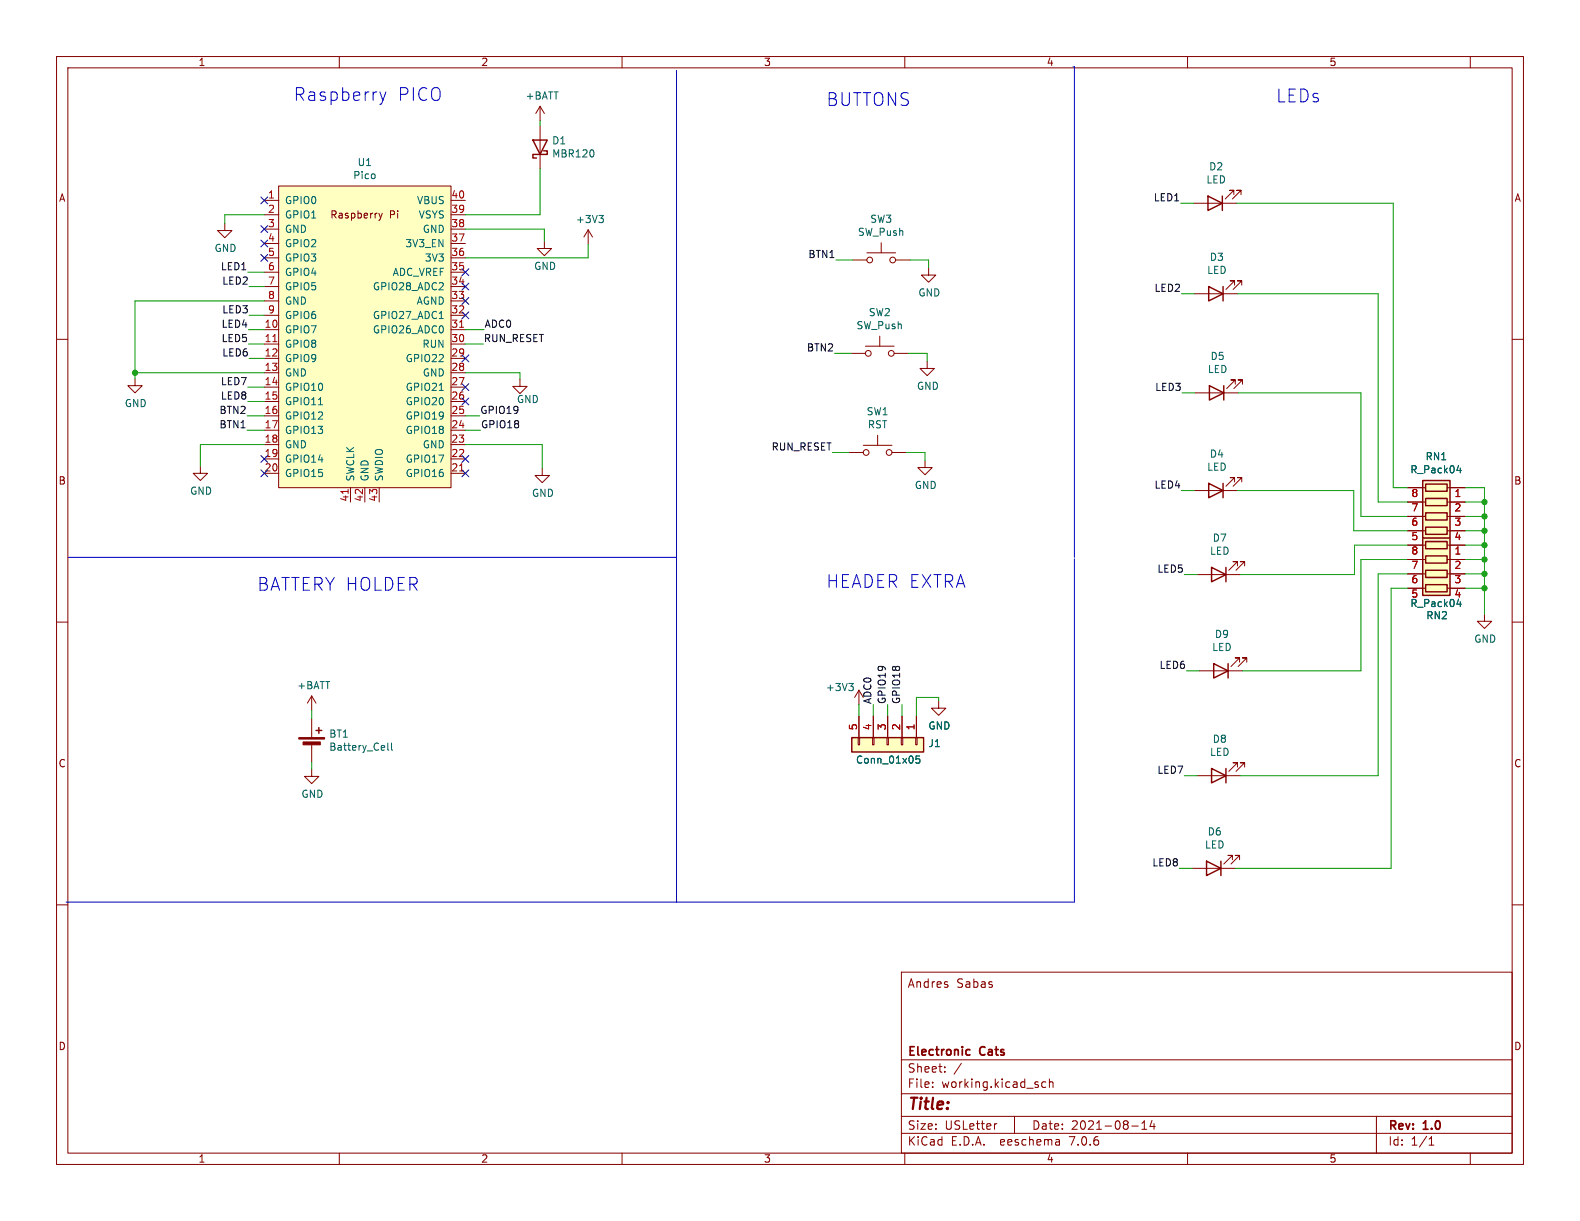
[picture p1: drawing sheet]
<svg xmlns="http://www.w3.org/2000/svg" width="279mm" height="216mm" viewBox="0 0 279 216" stroke-linecap="round" stroke-linejoin="round" font-family="sans-serif">
<g fill="none" stroke="#840000" stroke-width=".18">
<path d="M10 10h259.4v195.9h-259.4zM12 12h255.4v191.9h-255.4zM60 10v2M95.5 18.8l-.8 1.3M95.5 18.8v2.5M95.5 18.8l.8 1.3M110 10v2M160 10v2M210 10v2M260 10v2M39.8 39.5v1.3h1.2l-1.2 1.2-1.3-1.2h1.3M46.7 35.4h2.6"/>
<path d="M46.7 38h2.6M49.3 32.9h30.5v53.3h-30.5zM67 37.7l.3 .9M67.3 38.6l-.3 .4M67.6 37.7l-.3 .9M79.8 35.4h2.5M79.8 38h2.5M95.5 22.2v7.6M211.1 35.9h7.6M218.2 34.4v-.7h-.8h.8l-1.5 1.5M219.5 34.4v-.7h-.8h.8l-1.6 1.5M10 60h2"/>
<path d="M46.7 58.3h2.6M46.7 40.5h2.6M46.7 55.8h2.6M46.7 53.2h2.6M46.7 50.7h2.6M46.7 48.1h2.6M46.7 45.6h2.6M46.7 43.1h2.6M79.8 58.3h2.5M79.8 40.5h2.5M79.8 55.8h2.5M79.8 53.2h2.5"/>
<path d="M79.8 50.7h2.5M79.8 48.1h2.5M79.8 45.6h2.5M79.8 43.1h2.5M96.3 42.7v1.2h1.2l-1.2 1.3-1.3-1.3h1.3M104 40.6l-.7 1.3M104 40.6v2.6M104 40.6l.8 1.3M150.7 46h2.6M153.3 44.7h5.1M155.6 59.4v1.8M155.8 42.9v1.8"/>
<path d="M158.4 46h2.5M164.2 47.4v1.2h1.3l-1.3 1.3-1.3-1.3h1.3M211.2 51.9h7.6M218.3 50.4v-.7h-.7h.7l-1.5 1.5M219.6 50.4v-.7h-.8h.8l-1.5 1.5M267.4 60h2M23.9 66.9v1.3h1.2l-1.2 1.3-1.3-1.3h1.3M46.7 60.8h2.6M46.7 63.4h2.6M46.7 65.9h2.6M46.7 68.5h2.6M46.7 71h2.6"/>
<path d="M46.7 73.5h2.6M46.7 76.1h2.6M46.7 78.6h2.6M79.8 60.8h2.5M79.8 63.4h2.5M79.8 65.9h2.5M79.8 68.5h2.5M79.8 71h2.5M79.8 73.5h2.5M79.8 76.1h2.5M79.8 78.6h2.5M91.9 67.1v1.2h1.3l-1.3 1.3-1.2-1.3h1.2"/>
<path d="M150.5 62.5h2.5M152.7 78.7h5M153 61.2h5.1M155.2 77v1.7M158.1 62.5h2.6M164 63.9v1.3h1.2l-1.2 1.2-1.3-1.2h1.3M211.3 69.5h7.6M218.4 67.9v-.7h-.7h.7l-1.5 1.5M219.7 67.9v-.7h-.8h.8l-1.5 1.5M35.4 82.4v1.3h1.3l-1.3 1.3-1.2-1.3h1.2M46.7 81.2h2.6M46.7 83.7h2.6"/>
<path d="M62 86.2v2.6M64.5 86.2v2.6M67.1 86.2v2.6M79.8 81.2h2.5M79.8 83.7h2.5M95.9 82.8v1.3h1.3l-1.3 1.2-1.3-1.2h1.3M150.1 80h2.6M157.7 80h2.6M163.6 81.4v1.3h1.2l-1.2 1.2-1.3-1.2h1.3M211.2 86.7h7.6M218.3 85.2v-.7h-.7h.7l-1.5 1.5M219.6 85.2v-.7h-.8h.8l-1.5 1.5"/>
<path d="M248.9 96.4h3.2M248.9 98.9h3.2M248.9 86.2h3.2M248.9 88.8h3.2M248.9 91.3h3.2M248.9 93.9h3.2M255.9 96.4h3.2M255.9 98.9h3.2M255.9 86.2h3.2M255.9 88.8h3.2M255.9 91.3h3.2M255.9 93.9h3.2"/>
<path d="M10 110h2M211.7 101.6h7.6M212.1 118.6h7.6M218.8 100.1v-.8h-.7h.7l-1.5 1.5M219.2 117.1v-.8h-.8h.8l-1.5 1.6M220.1 100.1v-.8h-.8h.8l-1.5 1.5M220.5 117.1v-.8h-.8h.8l-1.6 1.6M248.9 101.5h3.2M248.9 104h3.2M255.9 101.5h3.2M255.9 104h3.2M262.5 108.6v1.3h1.3l-1.3 1.2-1.3-1.2h1.3"/>
<path d="M267.4 110h2M55.1 136v1.3h1.3l-1.3 1.3-1.3-1.3h1.3M55.1 123.1v2.5M55.1 127.1v3.3M55.1 131.4v3.3M55.1 123.1l-.7 1.2M55.1 123.1l.8 1.2M151.8 130.4h.2v1.3h-.2zM151.9 122v2.6M151.9 126.6v3.8M151.9 122l-.8 1.3M151.9 122l.8 1.3"/>
<path d="M154.3 130.4h.3v1.3h-.3zM154.4 126.6v3.8M156.8 130.4h.3v1.3h-.3zM157 126.6v3.8M159.4 130.4h.2v1.3h-.2zM159.5 126.6v3.8M161.9 130.4h.3v1.3h-.3zM162.1 126.6v3.8M166 124v1.2h1.3l-1.3 1.3-1.3-1.3h1.3M211.7 137.2h7.6M218.8 135.6v-.7h-.7h.7l-1.5 1.5M220.1 135.6v-.7h-.8h.8l-1.5 1.5"/>
<path d="M10 160h2M210.8 153.5h7.6M217.9 152v-.7h-.7h.7l-1.5 1.5M219.2 152v-.7h-.8h.8l-1.5 1.5M267.4 160h2M159.4 171.9h108v32h-108zM159.4 197.4h108M159.4 193.4h108M159.4 187.4h108M164.9 192.1v.2M164.9 191.4v.1M167.1 189.4v.2"/>
<path d="M167.1 188.7v.1M170 188l-1.3 1.9M176.3 198.7l-.3 .1M179.4 197.4v3M184.9 191.4l-.4-.1-.3 .3v.4l.2 .2h.5M185.6 191.4l.2-.1 .3 .1 .1 .9M185.6 190.8v1.5M200.1 199.1h1.2M201.9 199.7h.9M201.9 198.6l.5-.4v1.5M203.7 198.1l-.3 1.1h.9M204.1 198.7v1"/>
<path d="M243.4 197.4v6.5M60 203.9v2M110 203.9v2M159.4 200.4h108M160 203.9v2M187.3 201.6l.1 .9M187.4 202.4l-.2 .1M187.4 201.8l-.2 .1M210 203.9v2M252.7 202.5h.9M252.7 201.4l.4-.4v1.5M260 203.9v2"/>
<circle cx="153.8" cy="46" r=".51"/>
<circle cx="157.9" cy="46" r=".51"/>
<circle cx="153.5" cy="62.5" r=".51"/>
<circle cx="157.6" cy="62.5" r=".51"/>
<circle cx="153.2" cy="80" r=".51"/>
<circle cx="157.2" cy="80" r=".51"/>
</g>
<path d="M171.1 185.6h.4M171.5 186.5l-.4 .1" fill="none" stroke="#840000" stroke-width=".3"/>
<g fill="none" stroke="#840000" stroke-width=".25">
<path d="M94.2 24.8h2.6l-1.3 2.5zM96.1 26.7h.7v.6h-2.6v.6h.7M213.6 34.7l2.6 1.2-2.6 1.3zM216.2 34.7v2.5M213.7 50.7l2.6 1.2-2.6 1.3zM216.3 50.7v2.5M213.9 68.2l2.5 1.3-2.5 1.2zM216.4 68.2v2.5M213.7 85.5l2.6 1.2-2.6 1.3zM216.3 85.5v2.5M251.6 95.1h4.8v10.2h-4.8zM251.6 85h4.8v10.1h-4.8z"/>
<path d="M252.1 95.8h3.8v1.2h-3.8zM252.1 98.3h3.8v1.3h-3.8zM252.1 85.6h3.8v1.3h-3.8zM252.1 88.1h3.8v1.3h-3.8zM252.1 90.7h3.8v1.2h-3.8zM252.1 93.2h3.8v1.3h-3.8zM214.2 100.3l2.6 1.3-2.6 1.3zM214.6 117.3l2.6 1.3-2.6 1.3zM216.8 100.3v2.6M217.2 117.3v2.6M252.1 100.8h3.8v1.3h-3.8zM252.1 103.4h3.8v1.2h-3.8z"/>
<path d="M55.9 129.2h1M56.4 128.7v1M150.6 130.4h12.7v2.6h-12.7zM214.2 135.9l2.6 1.3-2.6 1.2zM216.8 135.9v2.5M213.4 152.3l2.5 1.2-2.5 1.3zM215.9 152.3v2.5"/>
</g>
<g fill="#ffffc2" stroke="#ffffc2" stroke-width=".18">
<path d="M150.6 130.4h12.7v2.6h-12.7z"/>
<path d="M251.6 95.1h4.8v10.2h-4.8z"/>
<path d="M49.3 32.9h30.5v53.3h-30.5z"/>
<path d="M251.6 85h4.8v10.1h-4.8z"/>
</g>
<g fill="none" stroke="#006464" stroke-width=".18">
<path d="M105 26.7v.8M105.9 38.1h.8l-.4 .5M106.5 38.6l.2 .2v.3l-.2 .3M77.7 56.3h.7M56.3 71.6h.7M77.7 69h.7M257.6 83.2h.8M258.2 82.8v.8M257.6 106.8h.8M258.2 106.4v.9M68.6 131.4v1.1l.1 .2M69.2 131.4v1.1l.2 .2"/>
<path d="M150.1 120.8h.8l-.4 .5M150.6 121.3l.3 .3v.3l-.3 .2M162.6 133.7h-.6v.6l.1-.1h.5l.1 .2-.1 .4-.2 .1-.4-.1"/>
</g>
<path d="M81.3 57.9h.7M48.2 60.4h.8M61.6 86.5v.8M81.3 83.3h.7" fill="none" stroke="#a90000" stroke-width=".18"/>
<g fill="#840000" stroke="#840000" stroke-width=".18">
<path d="M52.8 130.4h4.6v.3h-4.6z"/>
<path d="M53.6 131.2h3v.5h-3z"/>
</g>
<path d="M67.2 16.2l.5 1.6M67.7 17.8l-.2 .5M68.2 16.2l-.5 1.6M119.6 12.4v147.1M189.7 11.8h.3v86.8M12.1 98.6h107.5M190 98.8v60.7h-178.3" fill="none" stroke="#0000c2" stroke-width=".18"/>
<g fill="none" stroke="#009600" stroke-width=".18">
<path d="M46.7 38h-6.9v1.5M95.5 21.3v.9M95.5 29.8v8.2h-13.2M208.8 35.9h2.3M218.7 35.9h27.7v50.3h2.5M43.8 48.1h2.9M43.9 58.3h2.8M44.1 50.7h2.6M44.1 55.8h2.6M46.7 53.2h-22.8v13.7M82.3 58.3h3.3M82.3 40.5h14v2.2"/>
<path d="M104 43.2v2.4h-21.7M147.8 46h2.9M160.9 46h3.3v1.4M208.9 51.9h2.3M218.8 51.9h24.9v36.9h5.2M23.9 65.9h22.8M43.7 76.1h3M43.7 73.5h3M43.8 71h2.9M43.8 68.5h2.9M43.9 60.8h2.8M44.1 63.4h2.6"/>
<path d="M46.7 78.6h-11.3v3.8M82.3 76.1h2.7M82.3 78.6h13.6v4.2M82.3 73.5h2.5M82.3 60.8h3.2M82.3 65.9h9.6v1.2M147.6 62.5h2.9M160.7 62.5h3.3v1.4M209 69.5h2.3M218.9 69.5h21.8v21.8h8.2M147.2 80h2.9M160.3 80h3.3v1.4"/>
<path d="M208.9 86.7h2.3M218.8 86.7h20.6v7.2h9.5M248.9 98.9h-8.2v19.7h-21M248.9 96.4h-9.4v5.2h-20.2M259.1 86.2h3.4v22.4M259.1 88.8h3.4M259.1 91.3h3.4M259.1 93.9h3.4M259.1 96.4h3.4M259.1 98.9h3.4M209.4 101.6h2.3M209.8 118.6h2.3"/>
<path d="M248.9 101.5h-5.2v35.7h-24.4M248.9 104h-2.9v49.5h-27.6M259.1 104h3.4M259.1 101.5h3.4M55.1 125.6v1.5M55.1 134.7v1.3M151.9 124.6v2M154.4 124.6v2M157 124.6v2M159.5 124.6v2M166 124v-.7h-3.9v3.3M209.4 137.2h2.3"/>
<path d="M208.5 153.5h2.3"/>
</g>
<g fill="none" stroke="#000084" stroke-width=".18">
<path d="M46.1 34.8l1.2 1.2M46.1 39.9l1.2 1.2M47.3 34.8l-1.2 1.2M47.3 39.9l-1.2 1.2M46.1 42.4l1.2 1.3M46.1 45l1.2 1.2M47.3 42.4l-1.2 1.3M47.3 45l-1.2 1.2M81.7 47.5l1.2 1.2M81.7 55.1l1.2 1.3M81.7 50.1l1.2 1.2M81.7 52.6l1.2 1.2"/>
<path d="M82.9 47.5l-1.2 1.2M82.9 55.1l-1.2 1.3M82.9 50.1l-1.2 1.2M82.9 52.6l-1.2 1.2M81.7 67.8l1.2 1.3M81.7 62.8l1.2 1.2M81.7 70.4l1.2 1.2M82.9 67.8l-1.2 1.3M82.9 62.8l-1.2 1.2M82.9 70.4l-1.2 1.2M46.1 80.5l1.2 1.3M46.1 83.1l1.2 1.2"/>
<path d="M47.3 80.5l-1.2 1.3M47.3 83.1l-1.2 1.2M81.7 80.5l1.2 1.3M81.7 83.1l1.2 1.2M82.9 80.5l-1.2 1.3M82.9 83.1l-1.2 1.2"/>
</g>
<g fill="#009600" stroke="#009600" stroke-width=".18">
<circle cx="262.5" cy="93.9" r=".46"/>
<circle cx="262.5" cy="96.4" r=".46"/>
<circle cx="262.5" cy="104" r=".46"/>
<circle cx="262.5" cy="101.5" r=".46"/>
<circle cx="262.5" cy="98.9" r=".46"/>
<circle cx="23.9" cy="65.9" r=".46"/>
<circle cx="262.5" cy="91.3" r=".46"/>
<circle cx="262.5" cy="88.8" r=".46"/>
</g>
<g font-size="3.1" fill="#0000c2">
<text x="52" y="18">Raspberry</text>
<text x="70.4" y="18">PICO</text>
<text x="146.2" y="18.9">BUTTONS</text>
<text x="225.7" y="18.3">LEDs</text>
<text x="45.5" y="104.7">BATTERY HOLDER</text>
<text x="146.2" y="104.1">HEADER EXTRA</text>
</g>
<text font-size="2.8" fill="#840000" x="160.4" y="196.8">Title:</text>
<g font-size="2.1" fill="#840000">
<text x="160.4" y="174.9">Andres</text>
<text x="169.1" y="174.9">Sabas</text>
<text x="160.4" y="189.9">Sheet:</text>
<text x="160.4" y="187.1">Electronic</text>
<text x="173.4" y="187.1">Cats</text>
<text x="160.4" y="192.6">File:</text>
<text x="166.5" y="192.6">working.kicad_sch</text>
<text x="160.4" y="202.8">KiCad</text>
<text x="160.4" y="200">Size:</text>
<text x="167.1" y="200">USLetter</text>
<text x="168.1" y="202.8">E.D.A.</text>
<text x="177" y="202.8">eeschema</text>
<text x="182.4" y="200">Date:</text>
<text x="189.4" y="202.8">7.0.6</text>
<text x="189.4" y="200">2021-08-14</text>
<text x="245.4" y="200.2">Rev:</text>
<text x="245.4" y="202.8">Id:</text>
<text x="249.5" y="202.8">1/1</text>
<text x="251.8" y="200.2">1.0</text>
</g>
<g font-size="1.8" fill="#840000">
<text x="35" y="11.9">1</text>
<text x="85" y="11.9">2</text>
<text x="135" y="11.9">3</text>
<text x="185" y="11.9">4</text>
<text x="235" y="11.9">5</text>
<text x="10.3" y="35.9">A</text>
<text x="267.7" y="35.9">A</text>
<text x="58.3" y="38.8">Raspberry</text>
<text x="68.9" y="38.8">Pi</text>
<text x="10.3" y="85.9">B</text>
<text x="267.7" y="85.9">B</text>
<text x="10.3" y="135.9">C</text>
<text x="267.7" y="135.9">C</text>
<text x="10.3" y="185.9">D</text>
<text x="267.7" y="185.9">D</text>
<text x="35" y="205.8">1</text>
<text x="85" y="205.8">2</text>
<text x="135" y="205.8">3</text>
<text x="185" y="205.8">4</text>
<text x="235" y="205.8">5</text>
</g>
<g font-size="1.8" fill="#006464">
<text x="92.9" y="17.8">+BATT</text>
<text x="63.1" y="29.6">U1</text>
<text x="97.5" y="25.7">D1</text>
<text x="97.5" y="28">MBR120</text>
<text x="62.4" y="31.9">Pico</text>
<text x="213.2" y="32.6">LED</text>
<text x="213.7" y="30.3">D2</text>
<text x="50.3" y="36.3">GPIO0</text>
<text x="50.3" y="38.8">GPIO1</text>
<text x="50.3" y="41.4">GND</text>
<text x="73.6" y="36.3">VBUS</text>
<text x="73.9" y="38.8">VSYS</text>
<text x="74.7" y="41.4">GND</text>
<text x="101.8" y="39.6">+3V3</text>
<text x="151.6" y="41.9">SW_Push</text>
<text x="153.8" y="39.6">SW3</text>
<text x="37.8" y="44.8">GND</text>
<text x="50.3" y="43.9">GPIO2</text>
<text x="50.3" y="46.5">GPIO3</text>
<text x="71.6" y="43.9">3V3_EN</text>
<text x="75" y="46.5">3V3</text>
<text x="94.4" y="47.9">GND</text>
<text x="213.8" y="46.3">D3</text>
<text x="50.3" y="49">GPIO4</text>
<text x="50.3" y="51.5">GPIO5</text>
<text x="65.8" y="51.5">GPIO28_ADC2</text>
<text x="69.3" y="49">ADC_VREF</text>
<text x="162.3" y="52.6">GND</text>
<text x="213.4" y="48.6">LED</text>
<text x="50.3" y="59.2">GPIO7</text>
<text x="50.3" y="54.1">GND</text>
<text x="50.3" y="56.6">GPIO6</text>
<text x="65.8" y="59.2">GPIO26_ADC0</text>
<text x="65.8" y="56.6">GPIO27_ADC1</text>
<text x="73.6" y="54.1">AGND</text>
<text x="151.4" y="58.4">SW_Push</text>
<text x="153.5" y="56.1">SW2</text>
<text x="50.3" y="61.7">GPIO8</text>
<text x="50.3" y="64.2">GPIO9</text>
<text x="71.6" y="64.2">GPIO22</text>
<text x="74.6" y="61.7">RUN</text>
<text x="214" y="63.9">D5</text>
<text x="50.3" y="66.8">GND</text>
<text x="50.3" y="69.3">GPIO10</text>
<text x="50.3" y="71.9">GPIO11</text>
<text x="71.6" y="71.9">GPIO20</text>
<text x="71.6" y="69.3">GPIO21</text>
<text x="74.7" y="66.8">GND</text>
<text x="162" y="69.1">GND</text>
<text x="213.5" y="66.2">LED</text>
<text x="22" y="72.2">GND</text>
<text x="50.3" y="74.4">GPIO12</text>
<text x="50.3" y="76.9">GPIO13</text>
<text x="71.6" y="76.9">GPIO18</text>
<text x="71.6" y="74.4">GPIO19</text>
<text x="153.2" y="73.6">SW1</text>
<text x="153.4" y="75.9">RST</text>
<text x="50.3" y="79.5">GND</text>
<text x="50.3" y="82">GPIO14</text>
<text x="71.6" y="82">GPIO17</text>
<text x="74.7" y="79.5">GND</text>
<text x="213.4" y="83.4">LED</text>
<text x="213.8" y="81.1">D4</text>
<text x="249.3" y="83.9">R_Pack04</text>
<text x="252" y="81.6">RN1</text>
<text x="33.5" y="87.7">GND</text>
<text x="50.3" y="84.6">GPIO15</text>
<text x="62.8" y="85.2" transform="rotate(-90 62.8 85.2)">SWCLK</text>
<text x="65.4" y="85.2" transform="rotate(-90 65.4 85.2)">GND</text>
<text x="67.9" y="85.2" transform="rotate(-90 67.9 85.2)">SWDIO</text>
<text x="71.6" y="84.6">GPIO16</text>
<text x="94" y="88.1">GND</text>
<text x="161.7" y="86.7">GND</text>
<text x="214.4" y="96">D7</text>
<text x="213.9" y="98.3">LED</text>
<text x="249.3" y="107.5">R_Pack04</text>
<text x="214.7" y="113">D9</text>
<text x="252.1" y="109.7">RN2</text>
<text x="260.6" y="113.8">GND</text>
<text x="214.3" y="115.3">LED</text>
<text x="52.5" y="122.1">+BATT</text>
<text x="145.9" y="122.4">+3V3</text>
<text x="58.1" y="130.6">BT1</text>
<text x="164.1" y="129.2">GND</text>
<text x="214.4" y="131.5">D8</text>
<text x="58.1" y="132.9">Battery_Cell</text>
<text x="151.3" y="135.2">Conn_01x05</text>
<text x="164.1" y="132.3">J1</text>
<text x="213.9" y="133.9">LED</text>
<text x="53.2" y="141.3">GND</text>
<text x="213.5" y="147.9">D6</text>
<text x="213" y="150.2">LED</text>
</g>
<g font-size="1.8" fill="#a90000">
<text x="47.3" y="35.2">1</text>
<text x="79.7" y="35.2">40</text>
<text x="47.3" y="37.7">2</text>
<text x="47.3" y="40.3">3</text>
<text x="79.7" y="40.3">38</text>
<text x="79.7" y="37.7">39</text>
<text x="47.3" y="42.8">4</text>
<text x="47.3" y="45.3">5</text>
<text x="47.3" y="47.9">6</text>
<text x="79.7" y="47.9">35</text>
<text x="79.7" y="45.3">36</text>
<text x="79.7" y="42.8">37</text>
<text x="47.3" y="50.4">7</text>
<text x="47.3" y="53">8</text>
<text x="79.7" y="53">33</text>
<text x="79.7" y="50.4">34</text>
<text x="46.7" y="58">10</text>
<text x="47.3" y="55.5">9</text>
<text x="79.7" y="58">31</text>
<text x="79.7" y="55.5">32</text>
<text x="46.7" y="60.6">11</text>
<text x="46.7" y="63.1">12</text>
<text x="46.7" y="65.7">13</text>
<text x="79.7" y="65.7">28</text>
<text x="79.7" y="63.1">29</text>
<text x="79.7" y="60.6">30</text>
<text x="46.7" y="68.2">14</text>
<text x="46.7" y="70.7">15</text>
<text x="79.7" y="70.7">26</text>
<text x="79.7" y="68.2">27</text>
<text x="46.7" y="73.3">16</text>
<text x="46.7" y="75.8">17</text>
<text x="79.7" y="75.8">24</text>
<text x="79.7" y="73.3">25</text>
<text x="46.7" y="78.4">18</text>
<text x="46.7" y="80.9">19</text>
<text x="46.7" y="83.4">20</text>
<text x="79.7" y="83.4">21</text>
<text x="79.7" y="80.9">22</text>
<text x="79.7" y="78.4">23</text>
<text x="61.7" y="88.8" transform="rotate(-90 61.7 88.8)">41</text>
<text x="64.3" y="88.8" transform="rotate(-90 64.3 88.8)">42</text>
<text x="66.8" y="88.8" transform="rotate(-90 66.8 88.8)">43</text>
<text x="249.5" y="88.2">8</text>
<text x="257.1" y="88.2">1</text>
<text x="249.5" y="95.8">5</text>
<text x="249.5" y="93.3">6</text>
<text x="249.5" y="90.8">7</text>
<text x="257.1" y="90.8">2</text>
<text x="257.1" y="93.3">3</text>
<text x="257.1" y="95.8">4</text>
<text x="249.5" y="100.9">7</text>
<text x="249.5" y="98.4">8</text>
<text x="257.1" y="98.4">1</text>
<text x="257.1" y="100.9">2</text>
<text x="249.5" y="106">5</text>
<text x="249.5" y="103.5">6</text>
<text x="257.1" y="103.5">3</text>
<text x="257.1" y="106">4</text>
<text x="151.6" y="129.2" transform="rotate(-90 151.6 129.2)">5</text>
<text x="154.2" y="129.2" transform="rotate(-90 154.2 129.2)">4</text>
<text x="156.7" y="129.2" transform="rotate(-90 156.7 129.2)">3</text>
<text x="159.3" y="129.2" transform="rotate(-90 159.3 129.2)">2</text>
<text x="161.8" y="129.2" transform="rotate(-90 161.8 129.2)">1</text>
</g>
<g font-size="1.8" fill="#0f0f0f">
<text x="203.9" y="35.7">LED1</text>
<text x="39" y="47.9">LED1</text>
<text x="142.8" y="45.7">BTN1</text>
<text x="39.2" y="50.4">LED2</text>
<text x="204.1" y="51.7">LED2</text>
<text x="39.1" y="58">LED4</text>
<text x="39.2" y="55.5">LED3</text>
<text x="85.6" y="58">ADC0</text>
<text x="39.1" y="60.6">LED5</text>
<text x="39.2" y="63.1">LED6</text>
<text x="85.5" y="60.6">RUN_RESET</text>
<text x="142.6" y="62.2">BTN2</text>
<text x="39" y="68.2">LED7</text>
<text x="39" y="70.7">LED8</text>
<text x="91.3" y="71.5">GND</text>
<text x="204.2" y="69.2">LED3</text>
<text x="38.7" y="73.3">BTN2</text>
<text x="38.7" y="75.8">BTN1</text>
<text x="84.8" y="73.3">GPIO19</text>
<text x="85" y="75.8">GPIO18</text>
<text x="136.3" y="79.7">RUN_RESET</text>
<text x="204.1" y="86.5">LED4</text>
<text x="204.6" y="101.3">LED5</text>
<text x="204.9" y="118.4">LED6</text>
<text x="154.2" y="124.6" transform="rotate(-90 154.2 124.6)">ADC0</text>
<text x="156.7" y="124.6" transform="rotate(-90 156.7 124.6)">GPIO19</text>
<text x="159.3" y="124.6" transform="rotate(-90 159.3 124.6)">GPIO18</text>
<text x="204.6" y="136.9">LED7</text>
<text x="203.7" y="153.3">LED8</text>
</g>
</svg>
